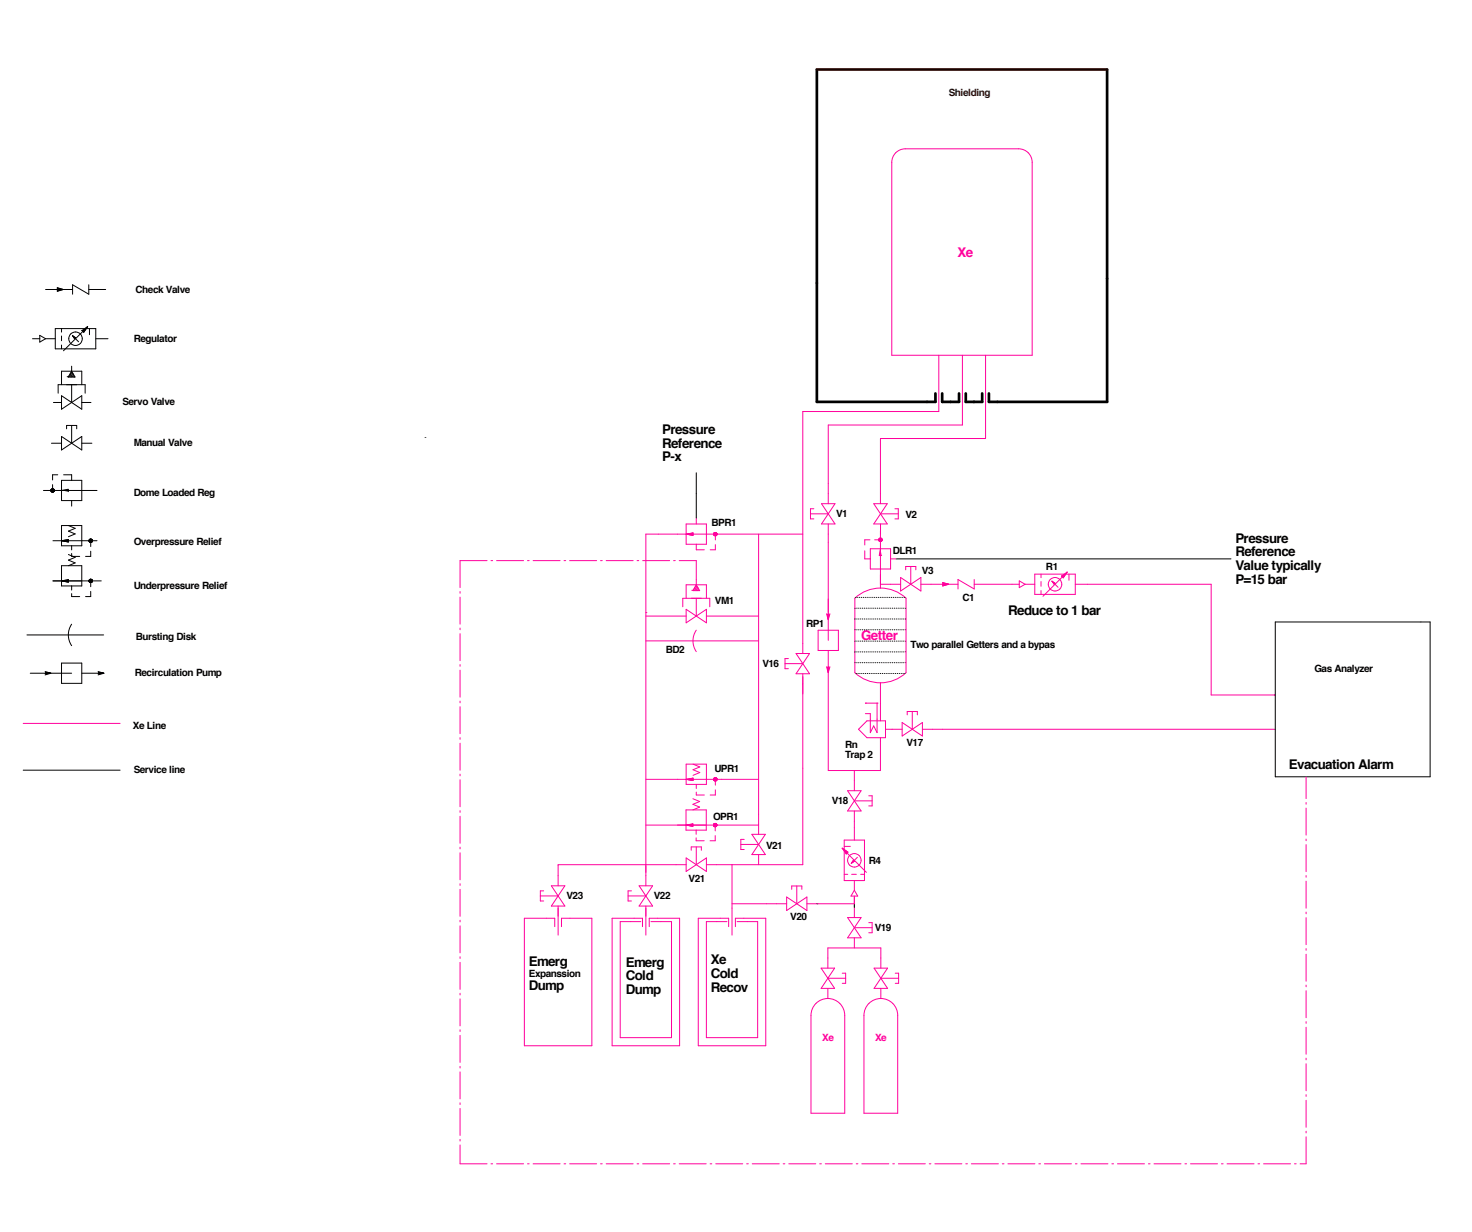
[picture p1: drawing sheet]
<svg xmlns="http://www.w3.org/2000/svg" width="179mm" height="150mm" viewBox="0 0 179 150" stroke-linecap="round" stroke-linejoin="round" font-family="sans-serif">
<g fill="none" stroke="#ff009c" stroke-width=".12">
<path d="M108.9 18.6a1.64 1.64 0 0 1 1.2-.5h13.8a1.64 1.64 0 0 1 1.6 1.6v23.5h-17.1v-23.5a1.64 1.64 0 0 1 .5-1.1zM114.2 43.2v6.8h-16.6v29.5M117 43.2v8.5h-16.3v9.6M119.9 43.2v10.1h-12.8v8M78.5 74.5h.1M78.5 65v42.7M78.5 74.9h4.9M78.5 77.9h13.8M78.5 65h19.1M83 73.8v-1h3.3v1M83.4 63.7h2.5v2.5h-2.5zM83.4 72.8v-1.7h2.5v1.7"/>
<path d="M83.4 74.1v1.6l2.5-1.6v1.6zM83.4 65l.9-.2v.3zM83.5 65h.1M83.5 64.9l.1 .1M83.6 64.9l.1 .1M83.7 64.9l.1 .1M83.8 64.9l.1 .1M83.9 64.9l.1 .2M83.9 64.9l.2 .2M84 64.9l.3 .2M84.1 64.8l.2 .2M84.1 71.8h.1"/>
<path d="M84.2 64.8l.1 .1M84.2 64.8h.1M84.3 71.8h.1M84.4 71.7l.1 .1M84.4 71.6l.3 .2M84.5 71.5l.4 .3M84.5 71.3l.5 .5M84.6 71.2l.3 .3M84.7 76.6a2.32 2.32 0 0 0 0 2.6M84.7 63v.7M84.7 66.2v.7h1M84.7 70.5v.6"/>
<path d="M84.7 72.8v2.1M84.7 71.1l.4 .7h-.8zM85.9 74.9h6.4M87 65v.7M87 66.2v.7h-.6M92.3 65v36.5M96.8 79.5h1.6l-1.6 2.4h1.6zM98.6 62.5h2.1M99 61.9h-.4v1.2h.4M99.5 76.6h2.5v2.5h-2.5zM99.9 61.3h1.6l-1.6 2.4h1.6zM100.7 79.1v14.6h6.4v-4"/>
<path d="M100.7 63.7v14.2M105.2 67v1h.6M105.8 65.7h-.6v.6M105.8 66.7h2.5v2.5h-2.5zM106.3 61.3h1.6l-1.6 2.4h1.6zM106.4 65.7h.7M107.1 71.5a4.5 4.5 0 0 0-3.1 1.3v9a4.5 4.5 0 0 0 3.1 1.2M107.1 71.5a4.5 4.5 0 0 1 3.1 1.3v9a4.5 4.5 0 0 1-3.1 1.2M107.1 71.1h2.4M107.1 63.7v7.8M107.1 62.5h2.1M108.3 68h.7"/>
<path d="M108.8 61.9h.4v1.2h-.4M109.5 70.2l2.5 1.7v-1.7l-2.5 1.7zM110.1 69.3v-.4h1.3v.4M110.8 68.9v2.2M112 71.1h4.5M114.6 70.9l.8 .2-.8 .2zM118.5 71.1h5.5M118.5 70.5v1.1l-2-1.1v1.1M124 70.6l.7 .5-.7 .4zM124.7 71.1h1.1M125.8 69.8h5v2.5h-5zM126.6 69.8v.5"/>
<path d="M126.6 70.7v.6M126.6 71.8v.5M127.9 70.7l.8 .7M127.9 70.7l.4 .2-.1 .1zM129.1 70.1l.7-.5-.5 .7zM129.8 69.6l-3 2.9M130 69.8v.8M130.8 71.1h16.5v13.4h7.8M2.8 88h11.8M78.5 94.8h13.8M83.4 98.5h2.5v2.5h-2.5zM83.4 94.8l.9-.2v.3z"/>
<path d="M83.4 92.9h2.5v2.5h-2.5zM83.5 94.8h.1M83.6 94.8h.1M83.7 94.7l.1 .1M83.8 94.7l.1 .2M83.9 94.7l.1 .2M83.9 94.7l.2 .2M84 94.7l.3 .2M84.1 94.7l.2 .1M84.2 94.7l.1 .1M84.2 94.6l.1 .1M84.3 97.1l.8 .4-.8 .3 .8 .4-.8 .3"/>
<path d="M84.3 92.9l.8 .4-.8 .3 .8 .4-.8 .3M84.7 95.4v.5M84.7 96.3v.4h1M87 94.8v.7M87 96.1v.6h-.6M95.5 80.7h2.1M95.9 80.1h-.4v1.2h.4M97.6 81.9v23.3h-11.7M103.1 96.2h1.6l-1.6 2.4h1.6zM103.9 93.7v2.5M103.9 98.6v3.6M103.9 97.4h2.2"/>
<path d="M104.4 88.7l1-1h2.3v2h-2.3zM105.2 85.5h.1M105.2 85.5h1.5M105.6 96.8h.5v1.2h-.5M106.7 85.5h.1M106.7 85.5v3.6l-.5-.8-.4 .8v-2.3h-.6M107.1 83v4.7M107.7 88.7h2M109.7 87.9l2.5 1.6v-1.6l-2.5 1.6zM110.3 86.9v-.4h1.3v.4M110.9 86.5v2.2M112.2 88.7h42.9"/>
<path d="M65.7 109h2.2M66.1 108.3h-.4v1.3h.4M67.1 107.7h1.6l-1.6 2.5h1.6zM67.5 112.7v-1h-3.7v15.5h8.2v-15.5h-3.7v1M67.9 110.2v3.5M76.4 109h2.1M76.8 108.3h-.4v1.3h.4M77.7 107.7l1.7 2.5h-1.7l1.7-2.5zM77.9 112.1h-2.5v14.1h6.3v-14.1h-2.5M78.1 112.7v-1h-3.7v15.5h8.2v-15.5h-3.6v1M78.5 110.2v3.5M78.5 100.3h13.8"/>
<path d="M83.4 105.2h-15.5v2.5M83.4 104.3v1.7l2.5-1.7v1.7zM83.4 100.3l.1 .1M83.5 100.3l.1 .1M83.6 100.3l.1 .1M83.7 100.3l.1 .1M83.8 100.3l.1 .1M83.8 100.3l.2 .2M83.9 100.3l.2 .2M84 100.2l.2 .3M84.1 103.4v-.4h1.2v.4M84.1 100.2l.2 .2"/>
<path d="M84.2 100.2l.1 .1M84.2 100.2h.1M84.3 100.2l-.9 .1 .9 .2M84.3 100.2v.3M84.7 101v.5M84.7 101.9v.4h.9M84.7 103v2.2M87 100.3v.8M87 101.6v.7h-.6M88.4 112.1h-2.5v14.1h6.2v-14.1h-2.5M88.6 112.7v-1h-3.7v15.5h8.2v-15.5h-3.7v1M89 109.9h6.7"/>
<path d="M89 105.2v8.5M90.1 102.7h2.2M90.5 102.1h-.4v1.2h.4M91.4 101.5l1.7 2.4h-1.7l1.7-2.4zM92.3 103.9v1.3M95.7 109.1l2.4 1.6v-1.6l-2.4 1.6zM96.3 108.2v-.4h1.2v.4M96.9 107.8v2.1M98.1 109.9h5.8M99.9 117.7h1.6l-1.6 2.5h1.6zM100.7 117.7v-2.4h6.4v2.4M100.7 119h2.1"/>
<path d="M102.4 103.2l3 2.9M102.4 103.2l.7 .4-.2 .2zM102.4 118.4h.4v1.2h-.4M102.7 102.2h2.4v4.9h-2.4zM102.7 106.3h.4M102.7 102.9h.7M103.1 111.6h1.6l-1.6 2.5h1.6zM103.6 106.3h.5M103.8 104.6l.1 .1-.4 .3zM103.9 107.1v1.2M103.9 109v2.6M103.9 114.1v1.2"/>
<path d="M103.9 112.8h2.2M103.9 108.3l.4 .7h-.8zM104.3 104.3l-.8 .7M104.7 106.3h.4M105.6 112.2h.5v1.2h-.5M106.3 117.7h1.6l-1.6 2.5h1.6zM107.1 119h2.2M108.9 118.4h.4v1.2h-.4M99.2 122a2.05 2.05 0 0 1 2.3-.4 2.05 2.05 0 0 1 1.2 1.9v11.9h-4.1v-11.9a2.05 2.05 0 0 1 .6-1.5zM100.7 120.2v1.2M105.7 122a2.05 2.05 0 0 1 2.2-.4 2.05 2.05 0 0 1 1.3 1.9v11.9h-4.1v-11.9a2.05 2.05 0 0 1 .6-1.5zM107.1 120.2v1.2"/>
<circle cx="87" cy="65" r=".21"/>
<circle cx="107.1" cy="65.7" r=".21"/>
<circle cx="128.3" cy="71.1" r=".82"/>
<circle cx="87" cy="94.8" r=".21"/>
<circle cx="87" cy="100.3" r=".21"/>
<circle cx="103.9" cy="104.6" r=".82"/>
</g>
<g fill="#ff009c" stroke="#ff009c" stroke-width=".12">
<path d="M83.4 94.8l.9-.2v.3z"/>
<path d="M87.2 94.7v.1z"/>
<path d="M87.2 94.7v.2z"/>
<path d="M87.1 94.6v.3z"/>
<path d="M87.1 94.6v.4z"/>
<path d="M87 94.6v.4z"/>
<path d="M86.9 94.6l.1 .4z"/>
<path d="M86.9 94.6v.4z"/>
<path d="M86.8 94.6l.1 .4z"/>
<path d="M86.8 94.6v.3z"/>
<path d="M86.8 94.7v.2z"/>
<path d="M86.8 94.7v.1z"/>
<path d="M83.4 65l.9-.2v.3z"/>
<path d="M87.2 64.9v.1z"/>
<path d="M87.2 64.8v.3z"/>
<path d="M87.1 64.8v.3z"/>
<path d="M87 64.8v.4z"/>
<path d="M86.9 64.8l.1 .4z"/>
<path d="M86.9 64.8v.3z"/>
<path d="M86.8 64.8l.1 .3z"/>
<path d="M86.8 64.8v.3z"/>
<path d="M86.8 64.9v.1z"/>
<path d="M100.7 74.7h.2l-.2 .7z"/>
<path d="M100.5 74.7h.2v.7z"/>
<path d="M100.7 81.1h.2l-.2 .7z"/>
<path d="M100.5 81.1h.2v.7z"/>
<path d="M87.2 100.3v.1z"/>
<path d="M87.1 100.2v.3z"/>
<path d="M87 100.1v.4z"/>
<path d="M87 100.1v.5z"/>
<path d="M86.9 100.1l.1 .5z"/>
<path d="M86.9 100.2v.3z"/>
<path d="M86.8 100.2l.1 .3z"/>
<path d="M86.8 100.2v.3z"/>
<path d="M86.8 100.3v.1z"/>
<path d="M83.4 100.3l.9-.1v.3z"/>
<path d="M103.8 104.6v.2l-.3 .2z"/>
<path d="M103.8 104.6l.1 .1-.1 .1z"/>
<path d="M102.4 103.2l.5 .3v.3z"/>
<path d="M102.9 103.5l.2 .1-.2 .2z"/>
<path d="M107 65.9h.1z"/>
<path d="M107 65.8h.1z"/>
<path d="M107 65.8h.2z"/>
<path d="M106.9 65.8h.3z"/>
<path d="M106.9 65.7h.4z"/>
<path d="M106.9 65.6l.4 .1z"/>
<path d="M106.9 65.6h.4z"/>
<path d="M106.9 65.5l.4 .1z"/>
<path d="M106.9 65.5h.3z"/>
<path d="M107 65.5h.2z"/>
<path d="M107 65.5h.1z"/>
<path d="M107.1 66.7l.1 .9h-.3z"/>
<path d="M114.6 71.1h.8l-.8 .2z"/>
<path d="M114.6 70.9l.8 .2h-.8z"/>
<path d="M127.9 70.7l.4 .2h-.2z"/>
<path d="M128.1 70.9h.2l-.1 .1z"/>
<path d="M129.1 70.1l.7-.5-.4 .5z"/>
<path d="M129.1 70.1h.3l-.1 .2z"/>
</g>
<path d="M55.9 68.2h28.8M55.9 68.2v73.3M84.7 68.2v2.3M55.9 141.5h102.9M158.8 141.5v-47" fill="none" stroke="#ff009c" stroke-width=".12" stroke-dasharray="3.3 .5 .2 .5"/>
<g fill="none" stroke="#000" stroke-width=".12">
<path d="M5.5 35.2h3.3M6.7 40h4.9v2.4h-4.9zM7 35l.7 .2-.7 .2zM7.5 40v.4M10.7 39.7l-3 3M10.8 35.2h2.1M10.8 34.6v1.2l-2-1.2v1.2M10.9 40v.7M4 41.2h.8M4.8 40.8l.7 .4-.7 .4zM5.3 59.7h6.5M5.5 41.2h1.2"/>
<path d="M6.3 53.9h1.2M6.4 58.9v.8M6.5 48.9h1M7 57.7h-.6v.7M7.1 47.8v-1h3.3v1M7.5 40.9v.5M7.5 42v.4M7.5 46.8v-1.7h2.4v1.7M7.5 48.1v1.7l2.4-1.7v1.7zM7.5 53.1v1.6l2.4-1.6v1.6zM7.5 58.4h2.4v2.5h-2.4zM7.7 57.7h1v.7"/>
<path d="M8.1 52.2v-.5h1.2v.5M8.2 45.8h.1M8.3 45.8l.1 .1M8.4 45.7l.1 .2M8.5 45.6l.2 .3M8.5 45.5l.4 .4M8.6 45.4l.5 .5M8.7 45.2l.2 .3M8.7 44.5v.6M8.7 46.8v2.1M8.7 51.7v2.2M8.7 45.1l.4 .8h-.8z"/>
<path d="M8.8 40.8l.8 .8M8.8 40.8l.4 .3-.1 .1zM9.9 48.9h1.2M9.9 53.9h1.3M10 40.2l.7-.5-.5 .7zM11.6 41.2h1.5M84.7 57.5v5.5M3.3 77.2h9.3M6.4 65.8h5.4M6.4 70.6h5.9M7.5 63.9h2.4v2.5h-2.4zM7.5 68.8h2.4v2.5h-2.4z"/>
<path d="M7.5 65.8h.1M7.5 70.6v.1M7.6 65.7v.1M7.6 70.6v.1M7.7 65.7v.1M7.7 70.6v.1M7.7 65.7l.1 .1M7.7 70.6l.1 .1M7.8 65.7l.2 .1M7.8 70.6l.2 .1M7.9 65.7l.2 .2M7.9 70.6l.2 .2"/>
<path d="M8 65.7l.2 .2M8 70.6l.2 .2M8.1 65.7l.2 .2M8.1 70.5l.2 .3M8.1 65.6l.2 .2M8.1 70.5l.2 .2M8.2 65.6l.1 .1M8.2 70.5l.1 .1M8.3 65.6h.1M8.3 70.5h.1M8.3 65.6v.3M8.3 70.5v.3"/>
<path d="M8.3 65.6l-.8 .2 .8 .1M8.3 70.5l-.8 .1 .8 .2M8.3 63.9l.8 .4-.8 .3 .8 .3-.8 .4M8.3 67.4l.8 .4-.8 .3 .8 .4-.8 .3M8.7 75.9a2.32 2.32 0 0 0 0 2.6M8.7 60.9v.7M8.7 66.4v.5M8.7 67.3v.4h1M8.7 71.3v.5M8.7 72.2v.4h1M11 67v.7h-.6M11 65.8v.7"/>
<path d="M11 70.6v.8M11 71.9v.7h-.6M104 78h6.2M104 79.3h6.2M104 76.6h6.2M104 75.3h6.2M104 74h6.2M104.1 72.7h6M109 68h40.7M155.1 75.6h18.8v18.9h-18.8zM2.8 93.7h11.8M3.7 81.9h5"/>
<path d="M7.5 80.6h2.4v2.5h-2.4zM9.9 81.9h2.7M104 80.6h6.2M104.1 81.9h6M99.4 109.9h.1M103.9 109.9v.5"/>
<circle cx="6.4" cy="59.7" r=".21"/>
<circle cx="9.2" cy="41.2" r=".82"/>
<circle cx="11" cy="70.6" r=".21"/>
<circle cx="11" cy="65.8" r=".21"/>
</g>
<g fill="#000" stroke="#000" stroke-width=".12">
<path d="M7 35.2h.7l-.7 .2zM7 35l.7 .2h-.7zM6.2 59.6v.1zM6.2 59.5v.3zM6.2 59.5l.1 .3zM6.3 59.5v.3zM6.3 59.5l.1 .4zM6.4 59.4v.5zM6.5 59.5v.3zM6.6 59.5v.3zM6.6 59.6v.1zM7.5 59.7l.8-.2v.3z"/>
<path d="M8.8 40.8l.4 .3h-.2zM9 41.1h.2l-.1 .1zM10 40.2l.7-.5-.4 .5zM10 40.2h.3l-.1 .2zM7.5 65.8l.8-.2v.3zM7.5 70.6l.8-.1v.3zM10.8 65.7v.1zM10.8 70.6v.1zM10.9 65.6v.3zM10.9 70.5v.3zM10.9 65.6l.1 .4zM10.9 70.5l.1 .3z"/>
<path d="M11 65.6v.4zM11 70.5v.3zM11 70.4v.5zM11.1 65.6v.4zM11.1 70.4v.4zM11.1 70.5v.3zM11.1 65.6v.3zM11.2 65.6v.3zM11.2 70.5v.3zM11.2 65.7v.1zM11.2 70.6v.1zM5.5 81.7l.7 .2h-.7z"/>
<path d="M5.5 81.9h.7l-.7 .2zM11.9 81.7l.7 .2h-.7zM11.9 81.9h.7l-.7 .2z"/>
</g>
<path d="M51.7 53.2h.1" fill="none" stroke="#00f" stroke-width=".12" stroke-dasharray="3.3 .5 .2 .5"/>
<path d="M99.3 8.5v40.4h14.5v-1M134.6 8.5v40.4h-14.3v-1M114.6 47.9v1h2v-1M117.4 47.9v1h2v-1" fill="none" stroke="#000" stroke-width=".33"/>
<path d="M172.7 75.6h.1" fill="none" stroke="#00f" stroke-width=".12"/>
<path d="M99.3 8.5h35.3" fill="none" stroke="#330800" stroke-width=".33"/>
<g font-size="1.6" fill="#ff009c">
<text x="116.5" y="31.3">Xe</text>
<text x="104.7" y="77.8">Getter</text>
</g>
<g font-size="1.6">
<text x="80.5" y="52.8">Pressure</text>
<text x="80.5" y="54.4">Reference</text>
<text x="80.5" y="56.1">P-x</text>
<text x="150.2" y="66">Pressure</text>
<text x="150.2" y="67.7">Reference</text>
<text x="150.2" y="69.3">Value typically</text>
<text x="150.2" y="71">P=15 bar</text>
<text x="122.6" y="74.8">Reduce to 1 bar</text>
<text x="156.8" y="93.5">Evacuation Alarm</text>
<text x="64.3" y="117.5">Emerg</text>
<text x="76.1" y="117.6">Emerg</text>
<text x="76.1" y="119.2">Cold</text>
<text x="86.4" y="117.3">Xe</text>
<text x="86.4" y="118.9">Cold</text>
<text x="64.3" y="120.4">Dump</text>
<text x="76.1" y="120.9">Dump</text>
<text x="86.4" y="120.6">Recov</text>
</g>
<text font-size="1.2" fill="#330800" x="115.4" y="11.7">Shielding</text>
<g font-size="1.2">
<text x="16.5" y="35.6">Check Valve</text>
<text x="16.3" y="41.6">Regulator</text>
<text x="14.9" y="49.2">Servo Valve</text>
<text x="16.3" y="54.2">Manual Valve</text>
<text x="16.3" y="60.3">Dome Loaded Reg</text>
<text x="86.5" y="63.9">BPR1</text>
<text x="101.7" y="62.8">V1</text>
<text x="110.1" y="63">V2</text>
<text x="16.3" y="66.3">Overpressure Relief</text>
<text x="16.3" y="71.7">Underpressure Relief</text>
<text x="108.6" y="67.3">DLR1</text>
<text x="112.1" y="69.8">V3</text>
<text x="127.2" y="69.4">R1</text>
<text x="16.5" y="77.8">Bursting Disk</text>
<text x="86.9" y="73.4">VM1</text>
<text x="98" y="76.3">RP1</text>
<text x="117" y="73">C1</text>
<text x="16.4" y="82.2">Recirculation Pump</text>
<text x="81" y="79.4">BD2</text>
<text x="92.7" y="81.1">V16</text>
<text x="110.7" y="78.8">Two parallel Getters and a bypas</text>
<text x="159.9" y="81.7">Gas Analyzer</text>
<text x="16.2" y="88.6">Xe Line</text>
<text x="16.3" y="94">Service line</text>
<text x="86.9" y="93.9">UPR1</text>
<text x="102.8" y="91">Rn</text>
<text x="102.8" y="92.2">Trap 2</text>
<text x="110.2" y="90.7">V17</text>
<text x="86.7" y="99.7">OPR1</text>
<text x="101.1" y="97.8">V18</text>
<text x="83.7" y="107.2">V21</text>
<text x="93.2" y="103.2">V21</text>
<text x="105.7" y="105">R4</text>
<text x="68.9" y="109.3">V23</text>
<text x="79.5" y="109.3">V22</text>
<text x="96.1" y="111.9">V20</text>
<text x="106.4" y="113.2">V19</text>
<text x="64.3" y="118.9">Expanssion</text>
</g>
<g font-size="1.2" fill="#ff009c">
<text x="100" y="126.6">Xe</text>
<text x="106.4" y="126.6">Xe</text>
</g>
</svg>
